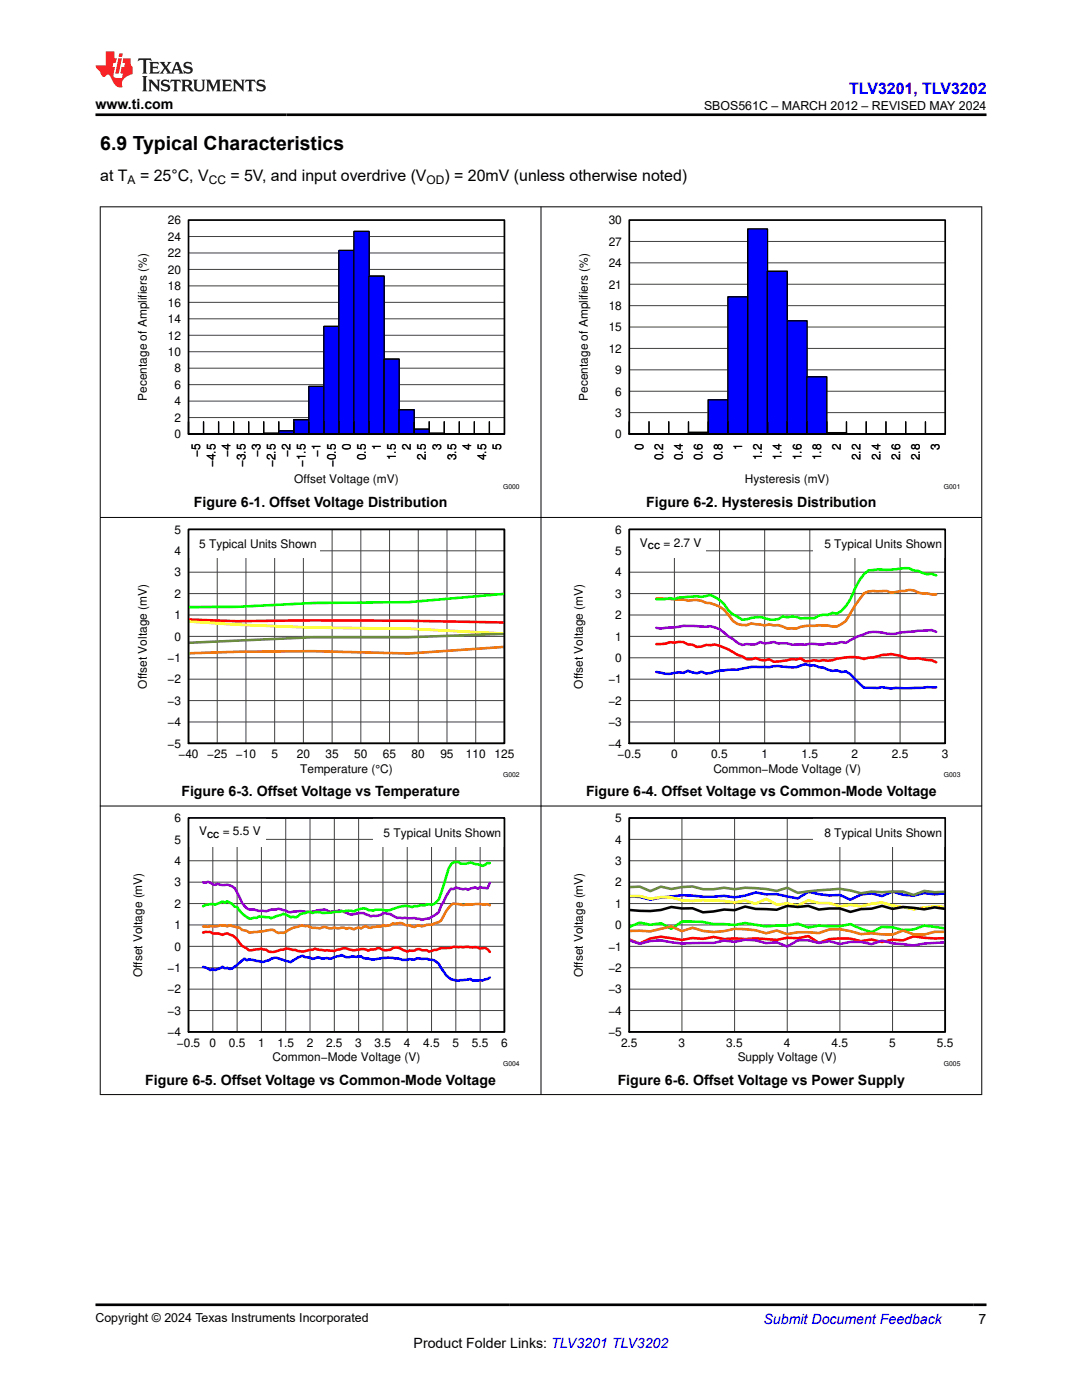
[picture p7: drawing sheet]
<svg xmlns="http://www.w3.org/2000/svg" width="216mm" height="279mm" viewBox="0 0 216 279" stroke-linecap="round" stroke-linejoin="round" font-family="sans-serif">
<path d="M52.6 86.5h3M52.6 86.6h-15" fill="none" stroke="#00f" stroke-width=".2"/>
<path d="M37.6 86.6h3zM40.6 86.6h3zM43.6 86.6h3zM46.6 86.6h3zM49.6 86.6h3zM52.6 86.5h3v.1h-3z" fill="none" stroke="#000" stroke-width=".25"/>
<path d="M55.6 86h3v.6h-3z" fill="#00f"/>
<path d="M55.6 86h3v.6h-3z" fill="none" stroke="#000" stroke-width=".25"/>
<path d="M58.6 83.7h3v2.9h-3z" fill="#00f"/>
<path d="M58.6 83.7h3v2.9h-3z" fill="none" stroke="#000" stroke-width=".25"/>
<path d="M61.6 77.1h3v9.5h-3z" fill="#00f"/>
<path d="M61.6 77.1h3v9.5h-3z" fill="none" stroke="#000" stroke-width=".25"/>
<path d="M64.6 65.1h3v21.5h-3z" fill="#00f"/>
<path d="M64.6 65.1h3v21.5h-3z" fill="none" stroke="#000" stroke-width=".25"/>
<path d="M67.6 50h3v36.6h-3z" fill="#00f"/>
<path d="M67.6 50h3v36.6h-3z" fill="none" stroke="#000" stroke-width=".25"/>
<path d="M70.6 46.2h3v40.4h-3z" fill="#00f"/>
<path d="M70.6 46.2h3v40.4h-3z" fill="none" stroke="#000" stroke-width=".25"/>
<path d="M73.6 55.1h3v31.5h-3z" fill="#00f"/>
<path d="M73.6 55.1h3v31.5h-3z" fill="none" stroke="#000" stroke-width=".25"/>
<path d="M76.6 71.7h3v14.9h-3z" fill="#00f"/>
<path d="M76.6 71.7h3v14.9h-3z" fill="none" stroke="#000" stroke-width=".25"/>
<path d="M79.6 81.8h3v4.8h-3z" fill="#00f"/>
<path d="M79.6 81.8h3v4.8h-3z" fill="none" stroke="#000" stroke-width=".25"/>
<path d="M82.6 85.6h3v1h-3z" fill="#00f"/>
<g fill="none" stroke="#000" stroke-width=".25">
<path d="M37.6 86.6h3zM37.6 84.2v2.4h60.1v-2.4M40.6 86.6h3zM40.6 84.2v2.4M43.6 86.6h3zM43.6 84.2v2.4M46.6 86.6h3zM46.6 84.2v2.4M49.6 86.6h3zM49.6 84.2v2.4M52.6 86.5h3v.1h-3zM52.6 84.2v2.4"/>
<path d="M55.6 84.2v2.4M58.6 84.2v2.4M61.6 84.2v2.4M64.6 84.2v2.4M67.6 84.2v2.4M70.6 84.2v2.4M73.6 84.2v2.4M76.6 84.2v2.4M79.6 84.2v2.4M82.6 85.6h3v1h-3zM82.6 84.2v2.4M85.6 86.5h3v.1h-3z"/>
<path d="M85.6 84.2v2.4M88.6 86.6h3zM88.6 84.2v2.4M91.6 86.6h3.1zM91.6 84.2v2.4M94.6 86.6h3.1zM94.6 84.2v2.4M97.7 86.6h3z"/>
</g>
<path d="M52.6 86.5h3M52.6 86.6h-15M85.6 86.5h3M88.6 86.6h12.1" fill="none" stroke="#00f" stroke-width=".2"/>
<g fill="none" stroke="#414141" stroke-width=".2">
<path d="M37.6 57.1h63.1M37.6 53.8h63.1M37.6 50.5h63.1M37.6 47.2h63.1M37.6 43.9h63.1M37.6 76.8h63.1M37.6 73.5h63.1M37.6 70.2h63.1M37.6 66.9h63.1M37.6 63.6h63.1M37.6 60.3h63.1M37.6 86.6h63.1"/>
<path d="M37.6 83.3h63.1M37.6 80h63.1"/>
</g>
<path d="M55.6 86h3v.6h-3z" fill="#00f"/>
<path d="M55.6 86h3v.6h-3z" fill="none" stroke="#000" stroke-width=".25"/>
<path d="M58.6 83.7h3v2.9h-3z" fill="#00f"/>
<path d="M58.6 83.7h3v2.9h-3z" fill="none" stroke="#000" stroke-width=".25"/>
<path d="M61.6 77.1h3v9.5h-3z" fill="#00f"/>
<path d="M61.6 77.1h3v9.5h-3z" fill="none" stroke="#000" stroke-width=".25"/>
<path d="M64.6 65.1h3v21.5h-3z" fill="#00f"/>
<path d="M64.6 65.1h3v21.5h-3z" fill="none" stroke="#000" stroke-width=".25"/>
<path d="M67.6 50h3v36.6h-3z" fill="#00f"/>
<path d="M67.6 50h3v36.6h-3z" fill="none" stroke="#000" stroke-width=".25"/>
<path d="M70.6 46.2h3v40.4h-3z" fill="#00f"/>
<path d="M70.6 46.2h3v40.4h-3z" fill="none" stroke="#000" stroke-width=".25"/>
<path d="M73.6 55.1h3v31.5h-3z" fill="#00f"/>
<path d="M73.6 55.1h3v31.5h-3z" fill="none" stroke="#000" stroke-width=".25"/>
<path d="M76.6 71.7h3v14.9h-3z" fill="#00f"/>
<path d="M76.6 71.7h3v14.9h-3z" fill="none" stroke="#000" stroke-width=".25"/>
<path d="M79.6 81.8h3v4.8h-3z" fill="#00f"/>
<path d="M79.6 81.8h3v4.8h-3z" fill="none" stroke="#000" stroke-width=".25"/>
<path d="M82.6 85.6h3v1h-3z" fill="#00f"/>
<g fill="none" stroke="#000" stroke-width=".25">
<path d="M37.6 84.2v2.4h60.1v-2.4M40.6 84.2v2.4M43.6 84.2v2.4M46.6 84.2v2.4M49.6 84.2v2.4M52.6 84.2v2.4M55.6 84.2v2.4M58.6 84.2v2.4M61.6 84.2v2.4M64.6 84.2v2.4M67.6 84.2v2.4M70.6 84.2v2.4"/>
<path d="M73.6 84.2v2.4M76.6 84.2v2.4M79.6 84.2v2.4M82.6 85.6h3v1h-3zM82.6 84.2v2.4M85.6 86.5h3v.1h-3zM85.6 84.2v2.4M88.6 86.6h3zM88.6 84.2v2.4M91.6 86.6h3.1zM91.6 84.2v2.4M94.6 86.6h3.1z"/>
<path d="M94.6 84.2v2.4M97.7 86.6h3zM125.6 86.6h3.9zM129.5 86.6h3.9zM133.4 86.6h4zM137.4 86.3h3.9v.3h-3.9z"/>
</g>
<path d="M85.6 86.5h3M88.6 86.6h12.1M137.4 86.6h-11.8" fill="none" stroke="#00f" stroke-width=".2"/>
<path d="M37.6 43.9h63.1v42.7h-63.1z" fill="none" stroke="#000" stroke-width=".34"/>
<path d="M137.4 86.5h3.9" fill="none" stroke="#00f" stroke-width=".33"/>
<path d="M141.3 79.8h4v6.8h-4z" fill="#00f"/>
<path d="M141.3 79.8h4v6.8h-4z" fill="none" stroke="#000" stroke-width=".25"/>
<path d="M145.3 59.2h3.9v27.4h-3.9z" fill="#00f"/>
<path d="M145.3 59.2h3.9v27.4h-3.9z" fill="none" stroke="#000" stroke-width=".25"/>
<path d="M149.2 45.7h3.9v40.9h-3.9z" fill="#00f"/>
<path d="M149.2 45.7h3.9v40.9h-3.9z" fill="none" stroke="#000" stroke-width=".25"/>
<path d="M153.1 54.1h4v32.5h-4z" fill="#00f"/>
<path d="M153.1 54.1h4v32.5h-4z" fill="none" stroke="#000" stroke-width=".25"/>
<path d="M157.1 64h3.9v22.6h-3.9z" fill="#00f"/>
<path d="M157.1 64h3.9v22.6h-3.9z" fill="none" stroke="#000" stroke-width=".25"/>
<path d="M161 75.2h4v11.4h-4z" fill="#00f"/>
<g fill="none" stroke="#000" stroke-width=".25">
<path d="M161 75.2h4v11.4h-4zM125.6 86.6h3.9zM125.6 84.2v2.4h59.1v-2.4M129.5 86.6h3.9zM129.5 84.2v2.4M133.4 86.6h4zM133.4 84.2v2.4M137.4 86.3h3.9v.3h-3.9zM137.4 84.2v2.4M141.3 84.2v2.4M145.3 84.2v2.4M149.2 84.2v2.4"/>
<path d="M153.1 84.2v2.4M157.1 84.2v2.4M161 84.2v2.4M165 86.3h3.9v.3h-3.9zM165 84.2v2.4M168.9 86.6h3.9zM168.9 84.2v2.4M172.8 86.6h4zM172.8 84.2v2.4M176.8 86.6h3.9zM176.8 84.2v2.4M180.7 86.6h4z"/>
<path d="M180.7 84.2v2.4M184.7 86.6h3.9z"/>
</g>
<path d="M165 86.5h3.9" fill="none" stroke="#00f" stroke-width=".28"/>
<path d="M137.4 86.6h-11.8M168.9 86.6h19.7" fill="none" stroke="#00f" stroke-width=".2"/>
<path d="M125.6 56.7h63M125.6 52.5h63M125.6 48.2h63M125.6 43.9h63M125.6 78.1h63M125.6 73.8h63M125.6 69.5h63M125.6 65.3h63M125.6 61h63M125.6 86.6h63M125.6 82.3h63" fill="none" stroke="#414141" stroke-width=".2"/>
<path d="M137.4 86.5h3.9" fill="none" stroke="#00f" stroke-width=".33"/>
<path d="M141.3 79.8h4v6.8h-4z" fill="#00f"/>
<path d="M141.3 79.8h4v6.8h-4z" fill="none" stroke="#000" stroke-width=".25"/>
<path d="M145.3 59.2h3.9v27.4h-3.9z" fill="#00f"/>
<path d="M145.3 59.2h3.9v27.4h-3.9z" fill="none" stroke="#000" stroke-width=".25"/>
<path d="M149.2 45.7h3.9v40.9h-3.9z" fill="#00f"/>
<path d="M149.2 45.7h3.9v40.9h-3.9z" fill="none" stroke="#000" stroke-width=".25"/>
<path d="M153.1 54.1h4v32.5h-4z" fill="#00f"/>
<path d="M153.1 54.1h4v32.5h-4z" fill="none" stroke="#000" stroke-width=".25"/>
<path d="M157.1 64h3.9v22.6h-3.9z" fill="#00f"/>
<path d="M157.1 64h3.9v22.6h-3.9z" fill="none" stroke="#000" stroke-width=".25"/>
<path d="M161 75.2h4v11.4h-4z" fill="#00f"/>
<g fill="none" stroke="#000" stroke-width=".25">
<path d="M161 75.2h4v11.4h-4zM125.6 84.2v2.4h59.1v-2.4M129.5 84.2v2.4M133.4 84.2v2.4M137.4 84.2v2.4M141.3 84.2v2.4M145.3 84.2v2.4M149.2 84.2v2.4M153.1 84.2v2.4M157.1 84.2v2.4M161 84.2v2.4M165 86.3h3.9v.3h-3.9z"/>
<path d="M165 84.2v2.4M168.9 86.6h3.9zM168.9 84.2v2.4M172.8 86.6h4zM172.8 84.2v2.4M176.8 86.6h3.9zM176.8 84.2v2.4M180.7 86.6h4zM180.7 84.2v2.4M184.7 86.6h3.9zM37.6 105.7h63.1v42.7h-63.1z"/>
</g>
<path d="M165 86.5h3.9" fill="none" stroke="#00f" stroke-width=".28"/>
<path d="M168.9 86.6h19.7" fill="none" stroke="#00f" stroke-width=".2"/>
<path d="M125.6 43.9h63v42.7h-63z" fill="none" stroke="#000" stroke-width=".34"/>
<g fill="none" stroke="#414141" stroke-width=".2">
<path d="M37.6 105.7h63.1v42.7h-63.1zM37.6 118.5h63.1M37.6 114.2h63.1M37.6 109.9h63.1M43.3 105.7v42.7M49.1 105.7v42.7M54.8 105.7v42.7M60.5 105.7v42.7M66.3 105.7v42.7M72 105.7v42.7M77.7 105.7v42.7M83.5 105.7v42.7"/>
<path d="M89.2 105.7v42.7M94.9 105.7v42.7M37.6 139.8h63.1M37.6 135.5h63.1M37.6 131.3h63.1M37.6 127h63.1M37.6 122.7h63.1M37.6 144.1h63.1"/>
</g>
<path d="M100.7 129.1l-19.1 1.3a527.1 527.1 0 0 0-44 0" fill="none" stroke="#ee7500" stroke-width=".51"/>
<path d="M100.7 118.5l-19.1 1.7-19.2 .1-15.2 .8-9.6 .1" fill="none" stroke="#01ff00" stroke-width=".51"/>
<path d="M37.6 123.6l9.6 .4 15.2-.2 19.2 .1 19.1 .3" fill="none" stroke="#f00" stroke-width=".51"/>
<path d="M37.6 124a510.9 510.9 0 0 0 44 1.5l19.1 1" fill="none" stroke="#ff0" stroke-width=".51"/>
<path d="M100.7 126.5l-19.1 .7h-19.2l-24.8 1.1" fill="none" stroke="#6e8a3d" stroke-width=".51"/>
<path d="M37.6 105.7h26.3v5.6h-26.3z" fill="#fff"/>
<path d="M37.6 105.7h63.1v42.7h-63.1z" fill="none" stroke="#000" stroke-width=".34"/>
<path d="M125.6 105.7h63v42.7h-63z" fill="none" stroke="#000" stroke-width=".25"/>
<g fill="none" stroke="#414141" stroke-width=".2">
<path d="M125.6 105.7h63v42.7h-63zM125.6 118.5h63M125.6 114.2h63M125.6 109.9h63M134.6 105.7v42.7M143.6 105.7v42.7M152.6 105.7v42.7M161.6 105.7v42.7M170.6 105.7v42.7M179.6 105.7v42.7M125.6 139.8h63M125.6 135.5h63"/>
<path d="M125.6 131.3h63M125.6 127h63M125.6 122.7h63M125.6 144.1h63"/>
</g>
<path d="M131 134.1a7.4 7.4 0 0 0 4.5 .1l.9 .1 .9-.4 1.8 .5 .9-.4 .9 .4 .9-.1 1.8-.5 1.8-.1a8.9 8.9 0 0 0 3.6-.4l.9-.2 3.6 .1a7.4 7.4 0 0 1 3.6-.1l1.8 .1 1.8-.7 .9 .3h.9l3.6 1.1 .9-.1 .9 .3 .9-.1 .9 .6 2.7 2.6 2.7 .1 .9-.2 1.8 .3 .9-.1 1.8 .1 6.3-.2" fill="none" stroke="#00f" stroke-width=".51"/>
<path d="M131 128.5h1.8l.9-.3h.9l.9-.1h.9l.9 .5 .9 .1 .9 .4 .9-.1 .9-.3 1.8-.1 .9 .3a13.3 13.3 0 0 1 3.6 1.8l.9 .3 .9 .6h.9l.9-.3 .9 .4 .9 .1 .9-.2 .9 .5 5.4-.7 .9 .6 1.8-.2 .9 .1 .9-.2 .9 .2 2.7-.6a8.4 8.4 0 0 1 4.5 .2l3.6-.8 1.8-.2 1.8 .4a5.5 5.5 0 0 0 3.6 .5l2.7 .4 .9 .4" fill="none" stroke="#f00" stroke-width=".51"/>
<path d="M131 125.3l.9 .2 2.7-.3a20.5 20.5 0 0 1 6.3-.1 5 5 0 0 1 4.5 2l.9 .4 .9 .8 .9 .4 .9-.2 1.8 .1 .9-.5 .9 .3 1.8-.3 .9 .3h1.8l.9 .3h2.7a10.8 10.8 0 0 1 3.6-.1l.9-.2h1.8l.9-.3 .9 .2a14.7 14.7 0 0 1 5.4-2.2l1.8 .1a5.9 5.9 0 0 0 3.6 0l6.3-.5 .9 .4" fill="none" stroke="#9300d3" stroke-width=".51"/>
<path d="M186.8 118.6h-.9l-.9-.2-.9 .1-1.8-.7-.9-.1-3.6 .6-.9-.4-1.8 .1a3 3 0 0 0-3.6 1.6l-2.7 4.3-.9 .6-.9 .5-3.6-.2-.9 .1a6.6 6.6 0 0 0-3.6 .5h-1.8l-1.8-.6h-.9l-.9-.2-.9 .2-2.7-.4a3.3 3.3 0 0 1-4.5-1.6 5.5 5.5 0 0 0-4.5-2.5 4.9 4.9 0 0 0-3.6-.4l-.9-.3-5.4-.2" fill="none" stroke="#ee7500" stroke-width=".51"/>
<path d="M186.8 114.8l-.9-.3-.9 .1-1.8-.7-.9-.1-.9-.4-8.1 .4-.9 .8-.9 1.2-.9 1.7a8.1 8.1 0 0 1-3.6 5l-.9-.2-.9 .4h-.9l-.9 .2-.9 .5h-2.7l-.9-.3-.9-.1-.9 .2-.9-.2a3.6 3.6 0 0 1-3.6 .4 6 6 0 0 0-3.6 .2l-.9 .1-1.8-1.1-.9-.7a6.9 6.9 0 0 0-3.6-3.2l-1.8 .4h-1.8l-2.7 .2-.9 .2-.9-.1-.9 .2h-1.8" fill="none" stroke="#01ff00" stroke-width=".51"/>
<g fill="#fff">
<path d="M162.4 105.7h26.2v5.6h-26.2z"/>
<path d="M125.6 105.7h15.3v5.6h-15.3z"/>
</g>
<path d="M125.6 105.7h63v42.7h-63z" fill="none" stroke="#000" stroke-width=".34"/>
<path d="M37.6 163.2h63.1v42.7h-63.1z" fill="none" stroke="#000" stroke-width=".25"/>
<g fill="none" stroke="#414141" stroke-width=".2">
<path d="M37.6 163.2h63.1v42.7h-63.1zM37.6 176.1h63.1M37.6 171.8h63.1M37.6 167.5h63.1M42.5 163.2v42.7M47.3 163.2v42.7M52.2 163.2v42.7M57 163.2v42.7M61.9 163.2v42.7M66.7 163.2v42.7M71.6 163.2v42.7M76.4 163.2v42.7"/>
<path d="M81.3 163.2v42.7M86.1 163.2v42.7M91 163.2v42.7M95.8 163.2v42.7M37.6 197.4h63.1M37.6 193.1h63.1M37.6 188.9h63.1M37.6 184.6h63.1M37.6 180.3h63.1M37.6 201.7h63.1"/>
</g>
<path d="M40.5 193l1.5 .6 .5-.2 .4 .2 1.5-.7 .5 .4 .5-.1 .5 .2 .4-.1 2.5-2 .5 .3a2.91 2.91 0 0 1 1.9 .2l1.4 .2 1-.3a2.06 2.06 0 0 1 2.4-.3l2 .6 1.4-.9 1-.4 .5 .3 1 .1 .4 .3a1.89 1.89 0 0 1 2-.1l1-.1 .4 .1h.5l2-.7a1.83 1.83 0 0 0 1.9 .3h1.9l.5 .3 1 .1a4.9 4.9 0 0 0 2.9-.1 10 10 0 0 1 3.9 .4l1.4-.2 1 .1 .5-.3 1.9 .1 .5 .2a2.28 2.28 0 0 1 2.4 1.7 4.3 4.3 0 0 0 2.5 2.3 2.78 2.78 0 0 0 1.9 .1l1.5-.2 .5 .3h1.9l1.4-.6" fill="none" stroke="#00f" stroke-width=".51"/>
<path d="M40.5 186.1l1.5-.1 .5 .3h.9l1 .3 1-.3 .5 .2a2.91 2.91 0 0 1 1.9 1.7l.5 .6 1.4 .9 1.5-.2a2.53 2.53 0 0 1 2.4 .4 3.3 3.3 0 0 0 2.4-.4h.5a2 2 0 0 1 2 .1h.5l.4 .2a3.4 3.4 0 0 0 2.5-.3l.4 .1 .5-.3 1 .3 2.9 .2 1-.3a2.45 2.45 0 0 1 2.4 .1l1.5-.1a2.3 2.3 0 0 1 1.9 .2l.5-.2 1-.1 .4-.2a3.1 3.1 0 0 0 2.5 .4 1.74 1.74 0 0 1 2.4-.1l1 .4 .4-.2h1l.5-.3h.5l.5 .2h.9l.5 .3 1-.3h.5a7.1 7.1 0 0 1 2.9-.4l1-.2 2.9 .1a2.73 2.73 0 0 1 1.9 .2 1.38 1.38 0 0 1 1.9 .7" fill="none" stroke="#f00" stroke-width=".51"/>
<path d="M40.5 176.1l.5 .1 .5-.2 1.4 .6 .5-.2a2.76 2.76 0 0 0 2 .1 2.41 2.41 0 0 1 1.9 1.6l.5 .9a3.8 3.8 0 0 0 1.9 2.5h1l1 .3 .5-.1a2.15 2.15 0 0 0 1.9-.2h1l.5-.2 2.4 .8a8.3 8.3 0 0 1 3.9-.1l1.9-.4a1.76 1.76 0 0 1 1.9 .4l1-.1a2.71 2.71 0 0 1 2.4 .3 1.84 1.84 0 0 0 2 .1 3.1 3.1 0 0 1 2.4 .3l.5 .3 .5-.1a2.41 2.41 0 0 0 1.9-.5l.5-.1a3.1 3.1 0 0 1 1.9 .8l.5 .2 1 .1 .5-.2 .5 .2 1.4-.1 1.5 .4 .5-.2a2.55 2.55 0 0 0 1.9-.7l1-.7 .4-1.3 2-3.3h.5l.5-.3 1.4 .4 .5-.2 .5 .3 1.4-.5 .5 .3 .5-.4 1.5 .3 .4-1.1" fill="none" stroke="#9300d3" stroke-width=".51"/>
<path d="M97.7 180.7l-.4-.2h-1l-.5-.1-3.4 .2-1.9-.3a7.1 7.1 0 0 0-2.5 3.4l-.4 .3-.5 .2a2.67 2.67 0 0 1-2 .4l-.9 .3-1-.2-.5 .3-1-.3-.9-.1a2 2 0 0 0-2-.3h-.5a2.02 2.02 0 0 1-1.9 .4l-.5 .3-.5-.1-1.4 .3-1-.4-1 .5-.4-.2-1 .4-1-.3-.5 .2-.5-.3-.9 .2-1-.2a2.21 2.21 0 0 1-1.9-.1 4.7 4.7 0 0 1-3.4-.2h-.5a2.67 2.67 0 0 0-1.9 .2l-1 .4a3.4 3.4 0 0 1-2.4 .8l-.5-.2a1.83 1.83 0 0 0-2-.3l-3.4 .4-.4-.3-1-.2-.5-.5-1.9-.5-.5 .3-.5-.2-1-.1a3.2 3.2 0 0 1-1.9 .2l-.5 .2-1-.1" fill="none" stroke="#ee7500" stroke-width=".51"/>
<path d="M97.7 172.3l-.4-.1-1 .6-2.4-.7a2.4 2.4 0 0 1-2.5-.1l-.9 .1-.5 .4-.5 .9-1.5 4.8a2.98 2.98 0 0 1-1.9 2.4l-1-.1-.4 .2-2 .1-.5 .2a5.2 5.2 0 0 0-3.9 .4 2.33 2.33 0 0 1-1.9 .2l-1.4-.1a2.19 2.19 0 0 1-2-.2l-1 .1-1.4 .5a5.9 5.9 0 0 0-2.9 .1h-.5a10.1 10.1 0 0 1-3.9 0l-1 .2-.4-.2h-.5l-1.5 .4-.5 .5-.4 .2-.5-.1h-.5l-1.5-.6-2.4 .9-.5-.2-1.9-.2-.5 .3-.5-.1-1 .3-.4-.4a5.5 5.5 0 0 1-2-2l-.5-.1-.5-.5-.9-.5-.5 .2-.5-.2-1.5 .6-.9-.1-1 .2-.5 .3" fill="none" stroke="#01ff00" stroke-width=".51"/>
<g fill="#fff">
<path d="M74.4 163.2h26.3v5.7h-26.3z"/>
<path d="M37.6 163.2h15.4v5.7h-15.4z"/>
</g>
<path d="M37.6 163.2h63.1v42.7h-63.1z" fill="none" stroke="#000" stroke-width=".34"/>
<path d="M125.6 163.2h63v42.7h-63z" fill="none" stroke="#000" stroke-width=".25"/>
<g fill="none" stroke="#414141" stroke-width=".2">
<path d="M125.6 163.2h63v42.7h-63zM125.6 176.1h63M125.6 171.8h63M125.6 167.5h63M136.1 163.2v42.7M146.6 163.2v42.7M157.1 163.2v42.7M167.6 163.2v42.7M178.1 163.2v42.7M125.6 197.4h63M125.6 193.1h63M125.6 188.9h63"/>
<path d="M125.6 184.6h63M125.6 180.3h63M125.6 201.7h63"/>
</g>
<path d="M188.7 178.3l-2.2 .2-2.1-.3-2.1 .5-2.1-.1-2.1-.7-2.1 .9-2.1-.5-2.1 .2-2.1 1.1-2.1-1-2.1 .1-2.1-.3-2.1-.4-2.1 1.3-4.2-.9-2.1 .1-2.1-.4-2.1 .6-2.1 .4-2.1-.3-4.2 .2-4.2-.3-4.2 .4-2.1 .5-2.1-.6-2.2-.1" fill="none" stroke="#00f" stroke-width=".51"/>
<path d="M125.5 185l2.2-.9 2.1 .5 2.1-.3 2.1 1.1 2.1-1.5h2.1l2.1 .1 2.1 .4 4.2 .2 2.1-.4 4.2 .7 4.2-.2 2.1-.4 2.1 .8 2.1-.4 4.2 .2 2.1-.5 2.1 1 2.1 .6 2.1-1 2.1 .1 2.1 .5 2.1-.1 2.1-.8 4.3 .6" fill="none" stroke="#01ff00" stroke-width=".51"/>
<path d="M188.7 187.2a26.6 26.6 0 0 1-6.4-.3l-2.1 .8-2.1-.2-2.1 .5-2.1-.5-2.1 .3-2.1-.5h-2.1l-2.1 .1-2.1 .8-2.1-1.4-2.1 .4h-2.1l-2.1 .4-4.2-.3-6.3 .1-2.1-.4-2.1 .4-2.1-.2-2.1 .4-4.2-.7-2.1 .4-2.1 1-2.2-.8" fill="none" stroke="#f00" stroke-width=".51"/>
<path d="M125.5 187.7l2.2 .7 2.1-.6 2.1-.1 4.2 .6 6.3-.1 2.1-.5 2.1 .3 2.1-.5 2.1 .2 2.1 .5 2.1-.1 2.1 .8 2.1-1.2h2.1l2.1 .5 2.1-.4 2.1 .6 2.1-.4h2.1l2.1 .4 2.1-.7 2.1 .6 4.2 .4 2.1-.4 4.3-.3" fill="none" stroke="#9300d3" stroke-width=".51"/>
<path d="M125.5 185.8l4.3 .1 4.2-1 2.1 .9 2.1-.7a12.2 12.2 0 0 0 8.4 .3l4.2 .3 2.1 .6 2.1-.6 2.1 .7 2.1-.4 4.2 .2 2.1-.7 2.1-.1 2.1 .4 2.1 .6 2.1-.1 4.2 .2 2.1-.8 2.1 .8h2.1l2.1-.5h2.2" fill="none" stroke="#ee7500" stroke-width=".51"/>
<path d="M125.5 178.8h2.2l2.1 .6 2.1-.4 2.1 .1 2.1 .6 2.1 .1a37.4 37.4 0 0 1 8.4 .3l2.1-.4 2.1 .7 2.1-1 2.1 1.1 2.1-.2 2.1 .4 2.1-1 2.1 .5h2.1l2.1 .7 2.1-.3 2.1 .3 2.1-.5 2.1-.3 2.1 .6 4.2 .8a18.5 18.5 0 0 1 6.4-.5" fill="none" stroke="#ff0" stroke-width=".51"/>
<path d="M125.5 177h2.2l2.1 .8 2.1-.8 2.1 .4 2.1-.4 2.1-.1 2.1 .6h2.1l2.1-.3 2.1 .3a23.3 23.3 0 0 1 8.4 .3l2.1-.6 2.1 1 4.2-.5 4.2-.3 2.1 .3 2.1 .6 2.1-.4 2.1 .2 4.2-.2 2.1 .7 2.1-.8 2.1 .3 2.2-.1" fill="none" stroke="#6e8a3d" stroke-width=".51"/>
<path d="M188.7 181.4l-2.2-.3-2.1 .4-4.2-.5-2.1 .4-2.1-.6-2.1 .5-2.1 .1-2.1 .6-2.1-.7h-2.1l-2.1 .2-2.1-.7-2.1 .2-2.1-.2-2.1 .8-4.2-.2-2.1-.5-2.1 .7-2.1-.1-2.1 .4-2.1 .2-2.1-.8h-2.1l-2.1-.3a17.6 17.6 0 0 1-8.5 .6" fill="none" stroke="#000" stroke-width=".51"/>
<path d="M162.4 163.2h26.2v5.7h-26.2z" fill="#fff"/>
<path d="M125.6 163.2h63v42.7h-63z" fill="none" stroke="#000" stroke-width=".34"/>
<path d="M19.9 41.3h176.1M20 41.2v177.3M107.9 41.2v177.3M195.9 41.2v177.3M19.9 103.3h176.1M19.9 160.9h176.1M19.9 218.4h176.1" fill="none" stroke="#000" stroke-width=".2"/>
<path d="M27.7 11.6l-.2 .6 .5-.2h.6v.1v2.2l-.2 .4h1l-.2-.4v-2.2v-.1h.5l.5 .2-.1-.6zM29.8 12.4l.2 .3v1.6l-.2 .4h1.9l.1-.6a1.08 1.08 0 0 1-1.3 .2v-.7h.6l.4 .2v-.7l-.4 .2h-.6v-.5l.2-.2a1 1 0 0 1 1 .3l-.1-.5zM31.8 12.4l1 1.1-1 1.2h.9l-.2-.2 .4-.8 .5 .8-.2 .2h1.6l-.2-.2 .1-.5h1l.1 .5-.1 .2h.9l-.2-.4-.8-1.9h-.5l-1 2.1-.8-1.1 .9-1h-.8l.2 .2-.5 .6-.3-.6 .1-.2zM35.2 12.8l.4 1h-.8zM36.8 12.5a.65 .65 0 0 0-.2 .7 .65 .65 0 0 0 .6 .5l.7 .1 .1 .3a.79 .79 0 0 1-.7 .4 .79 .79 0 0 1-.7-.5l.1 .7 .2-.1a.93 .93 0 0 0 1.1 0 .93 .93 0 0 0 .4-.9 1.46 1.46 0 0 0-1.2-.6l-.1-.3a1.09 1.09 0 0 1 1.2 .2l-.2-.6-.1 .1-.6-.2zM28.4 15.2l.2 .4v2.2l-.2 .4h1l-.2-.4v-2.2l.2-.4zM29.6 15.9l.2 .4v1.5l-.2 .4h.8l-.3-.4v-1.3l1.7 1.8v-2l.2-.4h-.8l.2 .2 .1 1.1-1.2-1.3zM32.3 16a.65 .65 0 0 0-.2 .8 .65 .65 0 0 0 .7 .4l.6 .2 .1 .2a.79 .79 0 0 1-.7 .4 .79 .79 0 0 1-.7-.5l.1 .7 .2-.1a.93 .93 0 0 0 1.1 .1 .93 .93 0 0 0 .4-1 1.46 1.46 0 0 0-1.2-.5l-.1-.4a1.09 1.09 0 0 1 1.2 .2l-.2-.6-.1 .1-.6-.1zM34.1 15.9l-.1 .6a.63 .63 0 0 1 .7-.3l.1 1.6-.3 .4h1l-.2-.4v-1.6a.66 .66 0 0 1 .8 .3l-.1-.6zM36.2 15.9l.2 .4v1.5l-.2 .4h.9l-.2-.2v-.7h.5l.1 .2a.79 .79 0 0 0 1.2 .6l-1-.9a.61 .61 0 0 0 .6-.6 .61 .61 0 0 0-.5-.7zM36.9 16.2h.2a.47 .47 0 0 1 .5 .1 .47 .47 0 0 1 .1 .5l-.2 .1-.6 .1zM38.5 15.9l.2 .2a2.27 2.27 0 0 0 .4 2 1.04 1.04 0 0 0 1.7-.7v-1.3l.2-.2h-.8l.2 .4v1.1a.6 .6 0 0 1-.6 .6 .6 .6 0 0 1-.6-.6v-1.1l.3-.4zM41.1 15.9l.2 .4v1.5l-.2 .4h.7l-.2-.4v-1.4l.9 1.9 .8-1.9v1.4l-.2 .4h1l-.3-.4v-1.5l.3-.4h-.8l-.7 1.5-.7-1.5zM44.3 15.9l.2 .4v1.5l-.2 .4h1.9l.1-.6a1.09 1.09 0 0 1-1.3 .2v-.7h.6l.4 .2v-.6l-.4 .2h-.6v-.6l.2-.1a1.01 1.01 0 0 1 1 .3l-.1-.6zM46.4 15.9l.3 .4v1.5l-.3 .4h.8l-.2-.4v-1.3l1.6 1.8v-2l.2-.4h-.7l.2 .2v1.1l-1.2-1.3zM49 15.9l-.1 .6a.63 .63 0 0 1 .8-.3v1.6l-.3 .4h1l-.2-.4v-1.6a.66 .66 0 0 1 .8 .3l-.1-.6zM51.4 16a.65 .65 0 0 0-.2 .8 .65 .65 0 0 0 .6 .4l.6 .2 .2 .2a.79 .79 0 0 1-.8 .4 .79 .79 0 0 1-.6-.5l.1 .7 .2-.1a.93 .93 0 0 0 1 .1 .93 .93 0 0 0 .5-1 1.46 1.46 0 0 0-1.3-.5l-.1-.4a1.09 1.09 0 0 1 1.3 .2l-.2-.6-.2 .1-.5-.1z" fill="#231f20"/>
<path d="M21.1 10.3v2.7h-2.1l.1 .4 .9 1a.95 .95 0 0 0 .9 .9 .59 .59 0 0 1 .6-.4 .59 .59 0 0 1 .5 .3l.4 .8a1.59 1.59 0 0 0 2.1 1.4 1.61 1.61 0 0 1 1-2.3l1-.3-.1-1.5a1.59 1.59 0 0 1-.4-1.7h-1.4l-.2 .9h.5l-.1 .9h-.5l-.2 .9v.3l.4 .1-.2 .9h-.6a.73 .73 0 0 1-1.1-.7l.3-1.5h-.5l.2-.9h.5l.2-.9h-.5v-1.3zM23.6 11.6l-.6 3.1h.7l.6-3.1zM23.8 10.7l-.1 .6h.7l.1-.6z" fill="#ed1c24"/>
<path d="M19 22.9h177.8M19 260.4h177.8" fill="none" stroke="#000" stroke-width=".53"/>
<text font-size="3.9" x="20" y="29.9">6.9 Typical Characteristics</text>
<text font-size="3.2" fill="#00f" x="169.4" y="18.7">TLV3201, TLV3202</text>
<g font-size="3.2">
<text x="20" y="36.1">at T</text>
<text x="27.9" y="36.1">= 25°C, V</text>
<text x="46" y="36.1">= 5V, and input overdrive (V</text>
<text x="88.7" y="36.1">) = 20mV (unless otherwise noted)</text>
</g>
<g font-size="2.8">
<text x="19" y="21.8">www.ti.com</text>
<text x="38.7" y="101.3">Figure 6-1. Offset Voltage Distribution</text>
<text x="128.9" y="101.3">Figure 6-2. Hysteresis Distribution</text>
<text x="36.2" y="158.9">Figure 6-3. Offset Voltage vs Temperature</text>
<text x="116.9" y="158.9">Figure 6-4. Offset Voltage vs Common-Mode Voltage</text>
<text x="29" y="216.4">Figure 6-5. Offset Voltage vs Common-Mode Voltage</text>
<text x="123.3" y="216.4">Figure 6-6. Offset Voltage vs Power Supply</text>
<text x="82.5" y="269">Product Folder Links: TLV3201 TLV3202</text>
<text x="195.3" y="264.2">7</text>
</g>
<text font-size="2.8" fill="#00f" x="152.4" y="264.2">Submit Document Feedback</text>
<g font-size="2.5">
<text x="140.5" y="21.9">SBOS561C – MARCH 2012 – REVISED MAY 2024</text>
<text x="19" y="263.9">Copyright © 2024 Texas Instruments Incorporated</text>
</g>
<g font-size="2.4">
<text x="25.5" y="36.7">A</text>
<text x="41.7" y="36.7">CC</text>
<text x="85.1" y="36.7">OD</text>
<text x="33.5" y="44.8">26</text>
<text x="121.5" y="44.8">30</text>
<text x="33.5" y="51.3">22</text>
<text x="33.5" y="48.1">24</text>
<text x="121.5" y="53.3">24</text>
<text x="121.5" y="49">27</text>
<text x="33.5" y="57.9">18</text>
<text x="33.5" y="54.6">20</text>
<text x="121.5" y="57.6">21</text>
<text x="33.5" y="64.5">14</text>
<text x="33.5" y="61.2">16</text>
<text x="121.5" y="61.8">18</text>
<text x="33.5" y="71">10</text>
<text x="33.5" y="67.8">12</text>
<text x="121.5" y="70.4">12</text>
<text x="121.5" y="66.1">15</text>
<text x="34.8" y="77.6">6</text>
<text x="34.8" y="74.3">8</text>
<text x="122.8" y="74.7">9</text>
<text x="29.3" y="80" transform="rotate(-90 29.3 80)">Pecentage of Amplifiers (%)</text>
<text x="34.8" y="80.9">4</text>
<text x="117.3" y="80" transform="rotate(-90 117.3 80)">Pecentage of Amplifiers (%)</text>
<text x="122.8" y="83.2">3</text>
<text x="122.8" y="78.9">6</text>
<text x="34.8" y="87.5">0</text>
<text x="34.8" y="84.2">2</text>
<text x="70" y="89.9" transform="rotate(-90 70 89.9)">0</text>
<text x="76" y="89.9" transform="rotate(-90 76 89.9)">1</text>
<text x="82" y="89.9" transform="rotate(-90 82 89.9)">2</text>
<text x="88" y="89.9" transform="rotate(-90 88 89.9)">3</text>
<text x="94" y="89.9" transform="rotate(-90 94 89.9)">4</text>
<text x="100" y="89.9" transform="rotate(-90 100 89.9)">5</text>
<text x="122.8" y="87.5">0</text>
<text x="128.4" y="89.9" transform="rotate(-90 128.4 89.9)">0</text>
<text x="148.1" y="89.9" transform="rotate(-90 148.1 89.9)">1</text>
<text x="167.8" y="89.9" transform="rotate(-90 167.8 89.9)">2</text>
<text x="187.5" y="89.9" transform="rotate(-90 187.5 89.9)">3</text>
<text x="40" y="91.3" transform="rotate(-90 40 91.3)">−5</text>
<text x="43" y="93.3" transform="rotate(-90 43 93.3)">−4.5</text>
<text x="46" y="91.3" transform="rotate(-90 46 91.3)">−4</text>
<text x="49" y="93.3" transform="rotate(-90 49 93.3)">−3.5</text>
<text x="52" y="91.3" transform="rotate(-90 52 91.3)">−3</text>
<text x="55" y="93.3" transform="rotate(-90 55 93.3)">−2.5</text>
<text x="58" y="91.3" transform="rotate(-90 58 91.3)">−2</text>
<text x="61" y="93.3" transform="rotate(-90 61 93.3)">−1.5</text>
<text x="64" y="91.3" transform="rotate(-90 64 91.3)">−1</text>
<text x="67" y="93.3" transform="rotate(-90 67 93.3)">−0.5</text>
<text x="73" y="91.9" transform="rotate(-90 73 91.9)">0.5</text>
<text x="79" y="91.9" transform="rotate(-90 79 91.9)">1.5</text>
<text x="85" y="91.9" transform="rotate(-90 85 91.9)">2.5</text>
<text x="91" y="91.9" transform="rotate(-90 91 91.9)">3.5</text>
<text x="97" y="91.9" transform="rotate(-90 97 91.9)">4.5</text>
<text x="132.3" y="91.9" transform="rotate(-90 132.3 91.9)">0.2</text>
<text x="136.3" y="91.9" transform="rotate(-90 136.3 91.9)">0.4</text>
<text x="140.2" y="91.9" transform="rotate(-90 140.2 91.9)">0.6</text>
<text x="144.1" y="91.9" transform="rotate(-90 144.1 91.9)">0.8</text>
<text x="152" y="91.9" transform="rotate(-90 152 91.9)">1.2</text>
<text x="156" y="91.9" transform="rotate(-90 156 91.9)">1.4</text>
<text x="159.9" y="91.9" transform="rotate(-90 159.9 91.9)">1.6</text>
<text x="163.8" y="91.9" transform="rotate(-90 163.8 91.9)">1.8</text>
<text x="171.7" y="91.9" transform="rotate(-90 171.7 91.9)">2.2</text>
<text x="175.7" y="91.9" transform="rotate(-90 175.7 91.9)">2.4</text>
<text x="179.6" y="91.9" transform="rotate(-90 179.6 91.9)">2.6</text>
<text x="183.5" y="91.9" transform="rotate(-90 183.5 91.9)">2.8</text>
<text x="58.7" y="96.4">Offset Voltage (mV)</text>
<text x="148.6" y="96.4">Hysteresis (mV)</text>
<text x="34.8" y="106.5">5</text>
<text x="122.8" y="106.5">6</text>
<text x="34.8" y="110.8">4</text>
<text x="39.8" y="109.4">5 Typical Units Shown</text>
<text x="122.8" y="110.8">5</text>
<text x="127.7" y="109.1">V</text>
<text x="132.4" y="109.1">= 2.7 V</text>
<text x="164.5" y="109.4">5 Typical Units Shown</text>
<text x="34.8" y="119.3">2</text>
<text x="34.8" y="115">3</text>
<text x="122.8" y="119.3">3</text>
<text x="122.8" y="115">4</text>
<text x="34.8" y="123.6">1</text>
<text x="122.8" y="123.6">2</text>
<text x="34.8" y="127.9">0</text>
<text x="122.8" y="127.9">1</text>
<text x="29.3" y="137.4" transform="rotate(-90 29.3 137.4)">Offset Voltage (mV)</text>
<text x="33.4" y="136.4">−2</text>
<text x="33.4" y="132.1">−1</text>
<text x="116.3" y="137.4" transform="rotate(-90 116.3 137.4)">Offset Voltage (mV)</text>
<text x="121.4" y="136.4">−1</text>
<text x="122.8" y="132.1">0</text>
<text x="33.4" y="140.7">−3</text>
<text x="121.4" y="140.7">−2</text>
<text x="33.4" y="149.2">−5</text>
<text x="33.4" y="144.9">−4</text>
<text x="121.4" y="149.2">−4</text>
<text x="121.4" y="144.9">−3</text>
<text x="35.6" y="151.3">−40</text>
<text x="41.3" y="151.3">−25</text>
<text x="47.1" y="151.3">−10</text>
<text x="54.1" y="151.3">5</text>
<text x="59.2" y="151.3">20</text>
<text x="59.9" y="154.2">Temperature (°C)</text>
<text x="65" y="151.3">35</text>
<text x="70.7" y="151.3">50</text>
<text x="76.4" y="151.3">65</text>
<text x="82.1" y="151.3">80</text>
<text x="87.9" y="151.3">95</text>
<text x="92.9" y="151.3">110</text>
<text x="98.7" y="151.3">125</text>
<text x="123.2" y="151.3">−0.5</text>
<text x="133.9" y="151.3">0</text>
<text x="141.9" y="151.3">0.5</text>
<text x="142.3" y="154.2">Common−Mode Voltage (V)</text>
<text x="151.9" y="151.3">1</text>
<text x="159.9" y="151.3">1.5</text>
<text x="169.9" y="151.3">2</text>
<text x="178" y="151.3">2.5</text>
<text x="187.9" y="151.3">3</text>
<text x="34.8" y="164.1">6</text>
<text x="39.8" y="166.7">V</text>
<text x="44.4" y="166.7">= 5.5 V</text>
<text x="76.6" y="166.9">5 Typical Units Shown</text>
<text x="122.8" y="164.1">5</text>
<text x="164.5" y="166.9">8 Typical Units Shown</text>
<text x="34.8" y="172.6">4</text>
<text x="34.8" y="168.4">5</text>
<text x="122.8" y="172.6">3</text>
<text x="122.8" y="168.4">4</text>
<text x="34.8" y="176.9">3</text>
<text x="122.8" y="176.9">2</text>
<text x="34.8" y="185.4">1</text>
<text x="34.8" y="181.2">2</text>
<text x="122.8" y="185.4">0</text>
<text x="122.8" y="181.2">1</text>
<text x="34.8" y="189.7">0</text>
<text x="121.4" y="189.7">−1</text>
<text x="28.3" y="195" transform="rotate(-90 28.3 195)">Offset Voltage (mV)</text>
<text x="33.4" y="194">−1</text>
<text x="116.3" y="195" transform="rotate(-90 116.3 195)">Offset Voltage (mV)</text>
<text x="121.4" y="194">−2</text>
<text x="33.4" y="202.5">−3</text>
<text x="33.4" y="198.3">−2</text>
<text x="121.4" y="202.5">−4</text>
<text x="121.4" y="198.3">−3</text>
<text x="33.4" y="206.8">−4</text>
<text x="35.3" y="208.9">−0.5</text>
<text x="41.8" y="208.9">0</text>
<text x="45.7" y="208.9">0.5</text>
<text x="51.5" y="208.9">1</text>
<text x="55.4" y="208.9">1.5</text>
<text x="61.2" y="208.9">2</text>
<text x="65.1" y="208.9">2.5</text>
<text x="70.9" y="208.9">3</text>
<text x="74.8" y="208.9">3.5</text>
<text x="80.6" y="208.9">4</text>
<text x="84.5" y="208.9">4.5</text>
<text x="90.3" y="208.9">5</text>
<text x="94.2" y="208.9">5.5</text>
<text x="100" y="208.9">6</text>
<text x="121.4" y="206.8">−5</text>
<text x="123.9" y="208.9">2.5</text>
<text x="135.4" y="208.9">3</text>
<text x="144.9" y="208.9">3.5</text>
<text x="156.4" y="208.9">4</text>
<text x="165.9" y="208.9">4.5</text>
<text x="177.4" y="208.9">5</text>
<text x="187" y="208.9">5.5</text>
<text x="54.4" y="211.8">Common−Mode Voltage (V)</text>
<text x="147.2" y="211.8">Supply Voltage (V)</text>
</g>
<g font-size="1.7">
<text x="129.3" y="109.6">CC</text>
<text x="41.3" y="167.1">CC</text>
</g>
<g font-size="1.4">
<text x="100.4" y="97.5">G000</text>
<text x="188.3" y="97.5">G001</text>
<text x="100.4" y="155.1">G002</text>
<text x="188.3" y="155.1">G003</text>
<text x="100.4" y="212.7">G004</text>
<text x="188.3" y="212.7">G005</text>
</g>
</svg>
